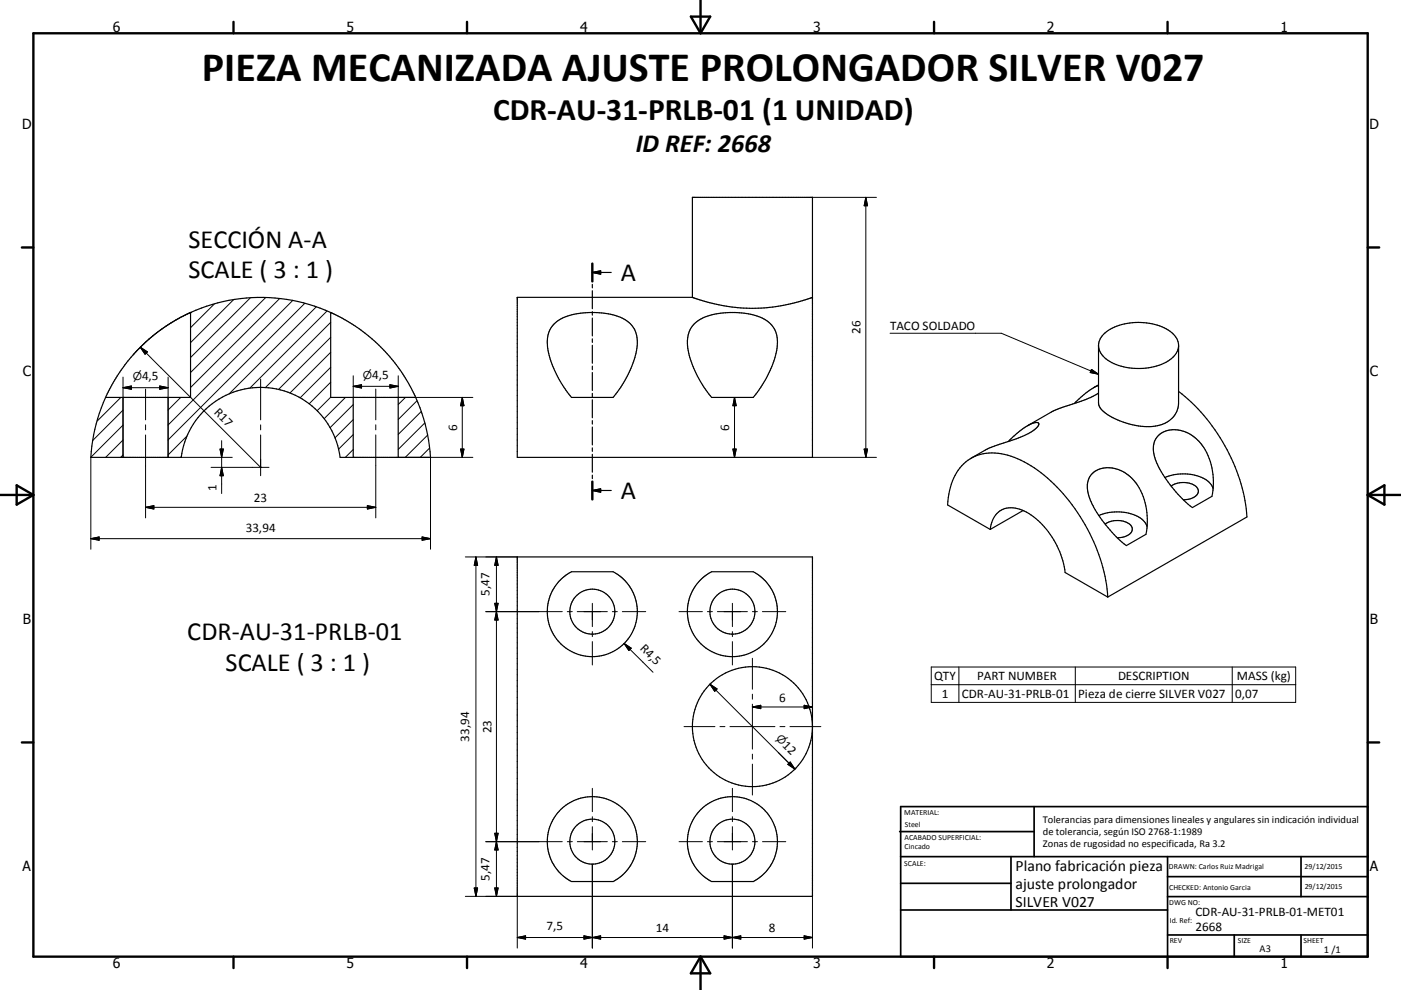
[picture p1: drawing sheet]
<svg xmlns="http://www.w3.org/2000/svg" width="420mm" height="297mm" viewBox="0 0 420 297" stroke-linecap="round" stroke-linejoin="round" font-family="sans-serif">
<g fill="none" stroke="#000" stroke-width=".36">
<path d="M177.6 79.1v5.3M57.1 93.8v25.4h-25.5M57.1 93.8a51 51 0 0 1 42 0M57.1 93.8l-.9 .4a51 51 0 0 0-24.6 25M99.1 93.8v25.4h25.5M99.1 93.8h.1M99.2 93.8l1.4 .6a51.2 51.2 0 0 1 23.8 24.3 51.3 51.3 0 0 1 4.7 18.5h-27.1a24 24 0 0 0-23.9-21 24 24 0 0 0-23.8 21h-27.1a50.9 50.9 0 0 1 4.4-18M155.1 89.2h52.5v-30h36v78h-88.5zM166.2 97.2a15.5 15.5 0 0 1 10.7-3.4 16.9 16.9 0 0 1 12.1 3.4 9.4 9.4 0 0 1 1.5 9.5 33.8 33.8 0 0 1-6.7 12.5h-12.5a31.9 31.9 0 0 1-7.2-15.6 7.7 7.7 0 0 1 2.1-6.4zM177.6 85.3v1.1M177.6 87.2v5.4M177.6 93.5v1"/>
<path d="M177.6 95.4v5.4M177.6 81.7h5.7M177.6 81.7l2.5-.4v.9zM207.6 89.2l1 .4a50.9 50.9 0 0 0 34.8-.3l.2-.1M208.1 97.2a16.9 16.9 0 0 1 12.2-3.4 15.1 15.1 0 0 1 11 3.7 9.3 9.3 0 0 1 1.2 9.2 34.7 34.7 0 0 1-6.7 12.5h-12.4a30.9 30.9 0 0 1-7.3-16.1 7.8 7.8 0 0 1 2-5.9zM36.9 119.2v18M50.4 119.2v18M105.9 119.2v18M119.4 119.2v18M177.6 101.7v1M177.6 103.6v5.4M177.6 109.8v1.1"/>
<path d="M177.6 111.8v5.4M177.6 118v1.1M177.6 119.9v5.4M329.3 103.6v17.3a6 6 0 0 0 4 4.2 20.3 20.3 0 0 0 15.2 2.2 6.9 6.9 0 0 0 4.8-6.4v-17.4a7.4 7.4 0 0 0-5.6-5.7 18 18 0 0 0-16.4 2.1 4.7 4.7 0 0 0 .3 7.8 17.9 17.9 0 0 0 19.6-.1 5.4 5.4 0 0 0 2.1-3.7M329.3 115.6l-1.5 .8-2.3 1.6-3.4 3.1M329.3 117.9l-2.5 1.4-4.7 1.8M329.3 115.5l-1.4 .8M353.3 117.4a54.3 54.3 0 0 1 20.5 37.7l-41.7 24M177.6 126.2v1M177.6 128.1v5.4M177.6 134.4v1M177.6 136.3v5.4"/>
<path d="M291.6 137.2a16.3 16.3 0 0 1 14.5 .9 48.8 48.8 0 0 1 21.2 23.1 48.4 48.4 0 0 1 4.8 17.9M302.3 132.5a17.8 17.8 0 0 1 8.4-5.7 .65 .65 0 0 1 .8 .4 .65 .65 0 0 1-.4 .8l-1.5 1.3-2.4 1.3-10.4 3.7-5.9 3.3a16 16 0 0 0-6.7 12.8l-.1 1.1 12.8 7.3M322.1 121.1l-6.1 2.1-7.9 4.5M347.2 130.7a8.3 8.3 0 0 1 11.2 .7 18.3 18.3 0 0 1 5 17.5l-5.9 3.4a34.3 34.3 0 0 1-11.5-15.8 6.1 6.1 0 0 1 1.2-5.8zM177.6 142.6v1M177.6 144.5v5.3M177.6 147.2l2.5-.5v1zM177.6 147.2h5.7M296.9 158.8a6.3 6.3 0 0 1 6.8-6.4 17 17 0 0 1 11.2 8 25.1 25.1 0 0 1 4.4 11.4l12.8 7.3M306.7 153.2l-9.8 5.6M327.2 142.4a8.1 8.1 0 0 1 10.6-.2 15.2 15.2 0 0 1 6 11.6l.1 3.7-.3 2.8-5.9 3.4a32.9 32.9 0 0 1-11.5-15.8l-.1-.4a6 6 0 0 1 1.1-5.1zM329.4 154.7a13.4 13.4 0 0 1 13.3 1.4l.7 .8 .5 1.1"/>
<path d="M331.3 157.2a6.4 6.4 0 0 1 7.9 .6 2.18 2.18 0 0 1-1.8 3.1l-2.4 .4M349.2 143.3a13.5 13.5 0 0 1 13.3 1.4l1.2 1.9M351.1 145.8a6.4 6.4 0 0 1 7.9 .6 2.18 2.18 0 0 1-1.8 3.1l-2.4 .4M155.1 167.1h88.5v101.8h-88.5zM168.3 173.7l3-2.2h12.5a13.5 13.5 0 0 1 5 19.5 13.5 13.5 0 0 1-20 2.8 13.5 13.5 0 0 1-.5-20.1zM210 174l1.7-1.5 1.7-1h12.4a13.6 13.6 0 0 1 7.2 10.5 13.5 13.5 0 0 1-17.9 14.2 13.5 13.5 0 0 1-5.1-22.2zM168.1 242.8a13.5 13.5 0 0 1 20.4 1.8 13.5 13.5 0 0 1-4.7 19.9h-12.5a13.5 13.5 0 0 1-3.2-21.7zM210.2 242.8a13.5 13.5 0 0 1 20.3 1.8 13.5 13.5 0 0 1-4.7 19.9h-12.4a13.5 13.5 0 0 1-3.2-21.7z"/>
<circle cx="177.6" cy="183.5" r="6.8"/>
<circle cx="219.6" cy="183.5" r="6.8"/>
<circle cx="225.6" cy="218" r="18"/>
<circle cx="177.6" cy="252.5" r="6.7"/>
<circle cx="219.6" cy="252.5" r="6.8"/>
</g>
<circle cx="57.1" cy="93.8" r=".18" fill="#000"/>
<g fill="none" stroke="#000" stroke-width=".71">
<path d="M10 10h400v277h-400zM70 6.6v3.4M140 6.6v3.4M207.1 5h5.8l-2.9 5zM210 0v10M280 6.6v3.4M350 6.6v3.4M6.6 74.2h3.4M177.6 79.1v5.3M410 74.2h3.5M0 148.5h10M5 145.6l5 2.9-5 2.9z"/>
<path d="M177.6 144.5v5.3M410 148.5h10.1M410 148.5l5.1-2.9v5.8zM6.6 222.7h3.4M410 222.7h3.5M70 287v3.4M140 287v3.4M210 287v10M210 287l2.9 5h-5.8zM280 287v3.4M350 287v3.4"/>
</g>
<g fill="none" stroke="#000" stroke-width=".51">
<path d="M269.7 249.5h40.3M270 242h140v45h-140zM270 257h140M303.1 257v16M310 242v15M350 257v30M390.1 257v12M270 265h33.1M270 273h80M350 269h60M350 263h60M350 280.5h60"/>
<path d="M370 280.5v6.5M390.1 280.5v6.5"/>
</g>
<path d="M177.6 81.7l2.5-.4v.9zM177.6 147.2l2.5-.5v1z" fill="#000" stroke="#000" stroke-width=".36"/>
<g fill="none" stroke="#000" stroke-width=".3">
<path d="M243.6 59.2h19.2M259.6 59.2v78M259.6 59.2l.5 2.5h-1zM57.1 93.8a50.9 50.9 0 0 0-17.2 12.7M57.3 93.7l-.2 .1M64.3 91.2l-7.2 7.1M70 89.9l-12.9 12.9M75.1 89.4l-18 17.9M79.6 89.3l-22.5 22.5M83.8 89.6l-26.7 26.7M87.7 90.2l-37.3 37.3M91.4 91l-41 41"/>
<path d="M94.8 92.1l-26.1 26.1M98 93.3l-23.1 23.1M99.1 96.7l-19.6 19.6M266.9 100h33.3l29.1 12.3M31.7 119.2l-.1 .1M36.2 119.2l-7.1 7.1M36.9 116.3h13.5M36.9 116.3l2.5-.5v1zM36.9 113.1v24.1M42.1 104.2l36 36M42.1 104.2l2.1 1.4-.7 .7zM43.6 116.7v9.3"/>
<path d="M47.9 115.8l2.5 .5-2.5 .5zM50.4 113.1v24.1M54.2 119.2l-3.8 3.8M78.1 113.7v12.3M99.1 119.2l-4 4M99.1 114.7l-6.4 6.4M99.1 110.2l-9.1 9.2M99.1 105.7l-12.2 12.2M99.1 101.2l-15.6 15.7M103.6 119.2l-6.4 6.4M105.9 115.9h13.5M105.9 115.9l2.5-.5v1z"/>
<path d="M105.9 112.7v6.5M112.7 116.7v9.3M116.9 115.4l2.5 .5-2.5 .5zM119.4 112.7v6.5h22.4M121.5 119.2l-2.1 2.2M138.6 119.2l.5 2.5h-1zM138.6 119.2v18M220.2 119.2v18M220.2 119.2l.5 2.5h-1zM327.2 110.8l2.1 1.5-2.4-.5zM27.2 137.2v27.6M36.9 136.5l-.7 .7"/>
<path d="M36.9 132l-5.2 5.2M36.9 127.5l-9.7 9.7M36.9 123l-9.1 9.1M43.6 127.5v1.5M43.6 130.5v24.9M54.3 137.2h15.3M54.4 137l-.3 .2M56.1 130.8l-5.7 5.7M66 134.7h1l-.5 2.5zM66.5 132.2v15.9M78.1 127.5v1.5M78.1 130.5v12.2"/>
<path d="M105.9 134.9l-2.4 2.3M105.9 130.4l-4.4 4.4M105.9 125.9l-5.5 5.4M105.9 121.4l-6.9 6.9M112.7 127.5v1.5M112.7 130.5v24.9M119.4 137.2h22.4M125 120.2l-5.6 5.7M126.3 123.4l-6.9 6.9M127.3 126.9l-7.9 7.9M128.2 130.6l-6.7 6.6M128.8 134.5l-2.8 2.7"/>
<path d="M129.1 137.2v27.6M138.1 134.7h1l-.5 2.5zM219.7 134.7h1l-.5 2.5zM243.6 137.2h19.2M259.1 134.7h1l-.5 2.5zM43.6 152.2h69.1M43.6 152.2l2.5-.5v1zM63.3 140.2h17.4M66.5 140.2l.5 2.5h-1zM78.1 140.2h.1M110.1 151.7l2.6 .5-2.6 .5zM27.2 161.6h101.9"/>
<path d="M27.2 161.6l2.5-.5v1zM126.6 161.1l2.5 .5-2.5 .5zM139.5 167.1h15.6M142.7 167.1v101.8M142.7 167.1l.5 2.5h-1zM148.8 167.1v101.8M148.8 167.1l.5 2.5h-1zM145.7 183.5h22.9M148.3 181l1 5h-1l1-5zM170.1 183.5h1.5M173.1 183.5h9M177.6 181v7"/>
<path d="M177.6 189.5v1.5M177.6 192.5v7M183.6 183.5h1.5M186.6 183.5h7M187.1 193l8.7 8.7M187.1 193l2.1 1.5-.7 .7zM203.6 183.5h7M212.1 183.5h1.5M215.1 183.5h9M219.6 181v7M219.6 189.5v1.5M219.6 192.5v7"/>
<path d="M225.6 183.5h1.5M225.6 197.5v9.3M228.6 183.5h7M205.1 218h9.2M212.8 205.3l25.5 25.4M212.8 205.3l2.2 1.4-.7 .7zM215.8 218h1.5M218.8 218h13.5M225.6 208.3v1.5M225.6 211.3v13.4M225.6 212.1h18M225.6 212.1l2.5-.5v1z"/>
<path d="M233.8 218h1.5M236.8 218h9.3M241.1 211.6l2.5 .5-2.5 .5zM279.2 200.1h109.3v10.6h-109.3zM279.2 205.4h109.3M287.5 200.1v10.6M322.4 200.1v10.6M369.4 200.1v10.6M177.6 236.5v7M219.6 236.5v7M225.6 226.2v1.5M225.6 229.2v9.3"/>
<path d="M233.3 225.8l3 2.9M236.2 229.3l.7-.7 1.4 2.1zM145.7 252.5h22.9M148.3 250h1l-.5 2.5zM148.8 252.5l.5 2.5h-1zM170.1 252.5h1.5M173.1 252.5h9M177.6 245v1.5M177.6 248v7M177.6 259.2v25.2M183.6 252.5h1.5M186.6 252.5h7"/>
<path d="M203.6 252.5h7M212.1 252.5h1.5M215.1 252.5h9M219.6 245v1.5M219.6 248v7M219.6 259.2v25.2M225.6 252.5h1.5M228.6 252.5h7M139.5 268.9h15.6v15.5M142.2 266.4h1l-.5 2.5zM148.3 266.4h1l-.5 2.5zM243.6 268.9v15.5"/>
<path d="M155.1 281.3h88.5M155.1 281.3l2.5-.5v.9zM175.1 280.8l2.5 .5-2.5 .4zM177.6 281.3l2.5-.5v.9zM217.1 280.8l2.5 .5-2.5 .4zM219.6 281.3l2.5-.5v.9zM241.1 280.8l2.5 .5-2.5 .4z"/>
</g>
<g fill="#000" stroke="#000" stroke-width=".3">
<path d="M259.6 59.2l.5 2.5h-1zM36.9 116.3l2.5-.5v1zM42.1 104.2l2.1 1.4-.7 .7zM47.9 115.8l2.5 .5-2.5 .5zM105.9 115.9l2.5-.5v1zM116.9 115.4l2.5 .5-2.5 .5zM327.2 110.8l2.1 1.5-2.4-.5zM66 134.7h1l-.5 2.5zM138.1 134.7h1l-.5 2.5zM138.6 119.2l.5 2.5h-1zM219.7 134.7h1l-.5 2.5zM220.2 119.2l.5 2.5h-1z"/>
<path d="M259.1 134.7h1l-.5 2.5zM43.6 152.2l2.5-.5v1zM66.5 140.2l.5 2.5h-1zM110.1 151.7l2.6 .5-2.6 .5zM27.2 161.6l2.5-.5v1zM126.6 161.1l2.5 .5-2.5 .5zM142.7 167.1l.5 2.5h-1zM148.8 167.1l.5 2.5h-1zM148.3 181h1l-.5 2.5zM148.8 183.5l.5 2.5h-1zM187.1 193l2.1 1.5-.7 .7zM212.8 205.3l2.2 1.4-.7 .7z"/>
<path d="M225.6 212.1l2.5-.5v1zM241.1 211.6l2.5 .5-2.5 .5zM236.2 229.3l.7-.7 1.4 2.1zM148.3 250h1l-.5 2.5zM148.8 252.5l.5 2.5h-1zM142.2 266.4h1l-.5 2.5zM148.3 266.4h1l-.5 2.5zM155.1 281.3l2.5-.5v.9zM175.1 280.8l2.5 .5-2.5 .4zM177.6 281.3l2.5-.5v.9zM217.1 280.8l2.5 .5-2.5 .4zM219.6 281.3l2.5-.5v.9z"/>
<path d="M241.1 280.8l2.5 .5-2.5 .4z"/>
</g>
<text font-size="12.6" x="60.5" y="24.3">PIEZA MECANIZADA AJUSTE PROLONGADOR SILVER V027</text>
<text font-size="9.4" x="147.8" y="36.1">CDR-AU-31-PRLB-01 (1 UNIDAD)</text>
<g font-size="7.9">
<text x="190.6" y="45.6">ID REF: 2668</text>
<text x="56.6" y="74.3">SECCIÓN A-A</text>
<text x="56.5" y="83.3">SCALE ( 3 : 1 )</text>
<text x="186.1" y="84.2">A</text>
<text x="186.1" y="149.6">A</text>
<text x="56.1" y="192.1">CDR-AU-31-PRLB-01</text>
<text x="67.6" y="201.2">SCALE ( 3 : 1 )</text>
</g>
<g font-size="4.7">
<text x="304.5" y="261.2">Plano fabricación pieza</text>
<text x="304.5" y="266.6">ajuste prolongador</text>
<text x="304.5" y="272">SILVER V027</text>
</g>
<g font-size="4.2">
<text x="33.9" y="9.6">6</text>
<text x="103.9" y="9.6">5</text>
<text x="173.9" y="9.6">4</text>
<text x="243.8" y="9.6">3</text>
<text x="313.9" y="9.6">2</text>
<text x="383.9" y="9.6">1</text>
<text x="6.7" y="38.7">D</text>
<text x="410.5" y="38.7">D</text>
<text x="6.9" y="112.9">C</text>
<text x="410.7" y="112.9">C</text>
<text x="6.9" y="187.1">B</text>
<text x="410.7" y="187.1">B</text>
<text x="6.8" y="261.4">A</text>
<text x="410.7" y="261.4">A</text>
<text x="33.9" y="290.4">6</text>
<text x="103.9" y="290.4">5</text>
<text x="173.9" y="290.4">4</text>
<text x="243.8" y="290.4">3</text>
<text x="313.9" y="290.4">2</text>
<text x="383.9" y="290.4">1</text>
</g>
<g font-size="3.9">
<text x="258" y="100.2" transform="rotate(-90 258 100.2)">26</text>
<text x="266.9" y="98.9">TACO SOLDADO</text>
<text x="111.6" y="113.8">4,5</text>
<text x="42.6" y="114.1">4,5</text>
<text x="64" y="123.9" transform="rotate(45 64 123.9)">R17</text>
<text x="137.1" y="129.2" transform="rotate(-90 137.1 129.2)">6</text>
<text x="218.6" y="129.2" transform="rotate(-90 218.6 129.2)">6</text>
<text x="64.9" y="147.3" transform="rotate(-90 64.9 147.3)">1</text>
<text x="76.1" y="150.6">23</text>
<text x="73.7" y="159.5">33,94</text>
<text x="146.7" y="178.8" transform="rotate(-90 146.7 178.8)">5,47</text>
<text x="191.7" y="194.6" transform="rotate(45 191.7 194.6)">R4,5</text>
<text x="280.1" y="204">QTY</text>
<text x="292.9" y="204">PART NUMBER</text>
<text x="335.2" y="204">DESCRIPTION</text>
<text x="282.4" y="209.3">1</text>
<text x="288.4" y="209.3">CDR-AU-31-PRLB-01</text>
<text x="323.3" y="209.4">Pieza de cierre SILVER V027</text>
<text x="370.3" y="209.3">0,07</text>
<text x="370.8" y="204.1">MASS (kg)</text>
<text x="233.6" y="210.6">6</text>
<text x="147.3" y="220" transform="rotate(-90 147.3 220)">23</text>
<text x="140.6" y="222.5" transform="rotate(-90 140.6 222.5)">33,94</text>
<text x="234.4" y="223.8" transform="rotate(45 234.4 223.8)">12</text>
<text x="146.7" y="264.2" transform="rotate(-90 146.7 264.2)">5,47</text>
<text x="358.4" y="274.9">CDR-AU-31-PRLB-01-MET01</text>
<text x="163.8" y="279.1">7,5</text>
<text x="196.6" y="279.7">14</text>
<text x="230.5" y="279.7">8</text>
<text x="358.4" y="279.4">2668</text>
</g>
<g font-size="3.3">
<text x="108.8" y="113.8">⌀</text>
<text x="39.8" y="114.1">⌀</text>
<text x="232.5" y="221.8" transform="rotate(45 232.5 221.8)">⌀</text>
</g>
<g font-size="3.1">
<text x="312.7" y="246.8">Tolerancias para dimensiones lineales y angulares sin indicación individual</text>
<text x="312.7" y="250.4">de tolerancia, según ISO 2768-1:1989</text>
<text x="312.7" y="254">Zonas de rugosidad no especificada, Ra 3.2</text>
<text x="377.6" y="285.6">A3</text>
<text x="396.9" y="285.9">1 /1</text>
</g>
<g font-size="2.4">
<text x="271.1" y="244.4">MATERIAL:</text>
<text x="271.2" y="252">ACABADO SUPERFICIAL:</text>
<text x="271.3" y="248">Steel</text>
<text x="271.2" y="254.7">Cincado</text>
<text x="271.1" y="259.7">SCALE:</text>
<text x="350.4" y="260.8">DRAWN: Carlos Ruiz Madrigal</text>
<text x="391.1" y="260.6">29/12/2015</text>
<text x="350.5" y="267">CHECKED: Antonio Garcia</text>
<text x="391.2" y="266.7">29/12/2015</text>
<text x="350.5" y="271.4">DWG NO:</text>
<text x="350.7" y="276.9">Id. Ref:</text>
<text x="350.7" y="282.8">REV</text>
<text x="371.1" y="282.9">SIZE</text>
<text x="390.8" y="283">SHEET</text>
</g>
</svg>
